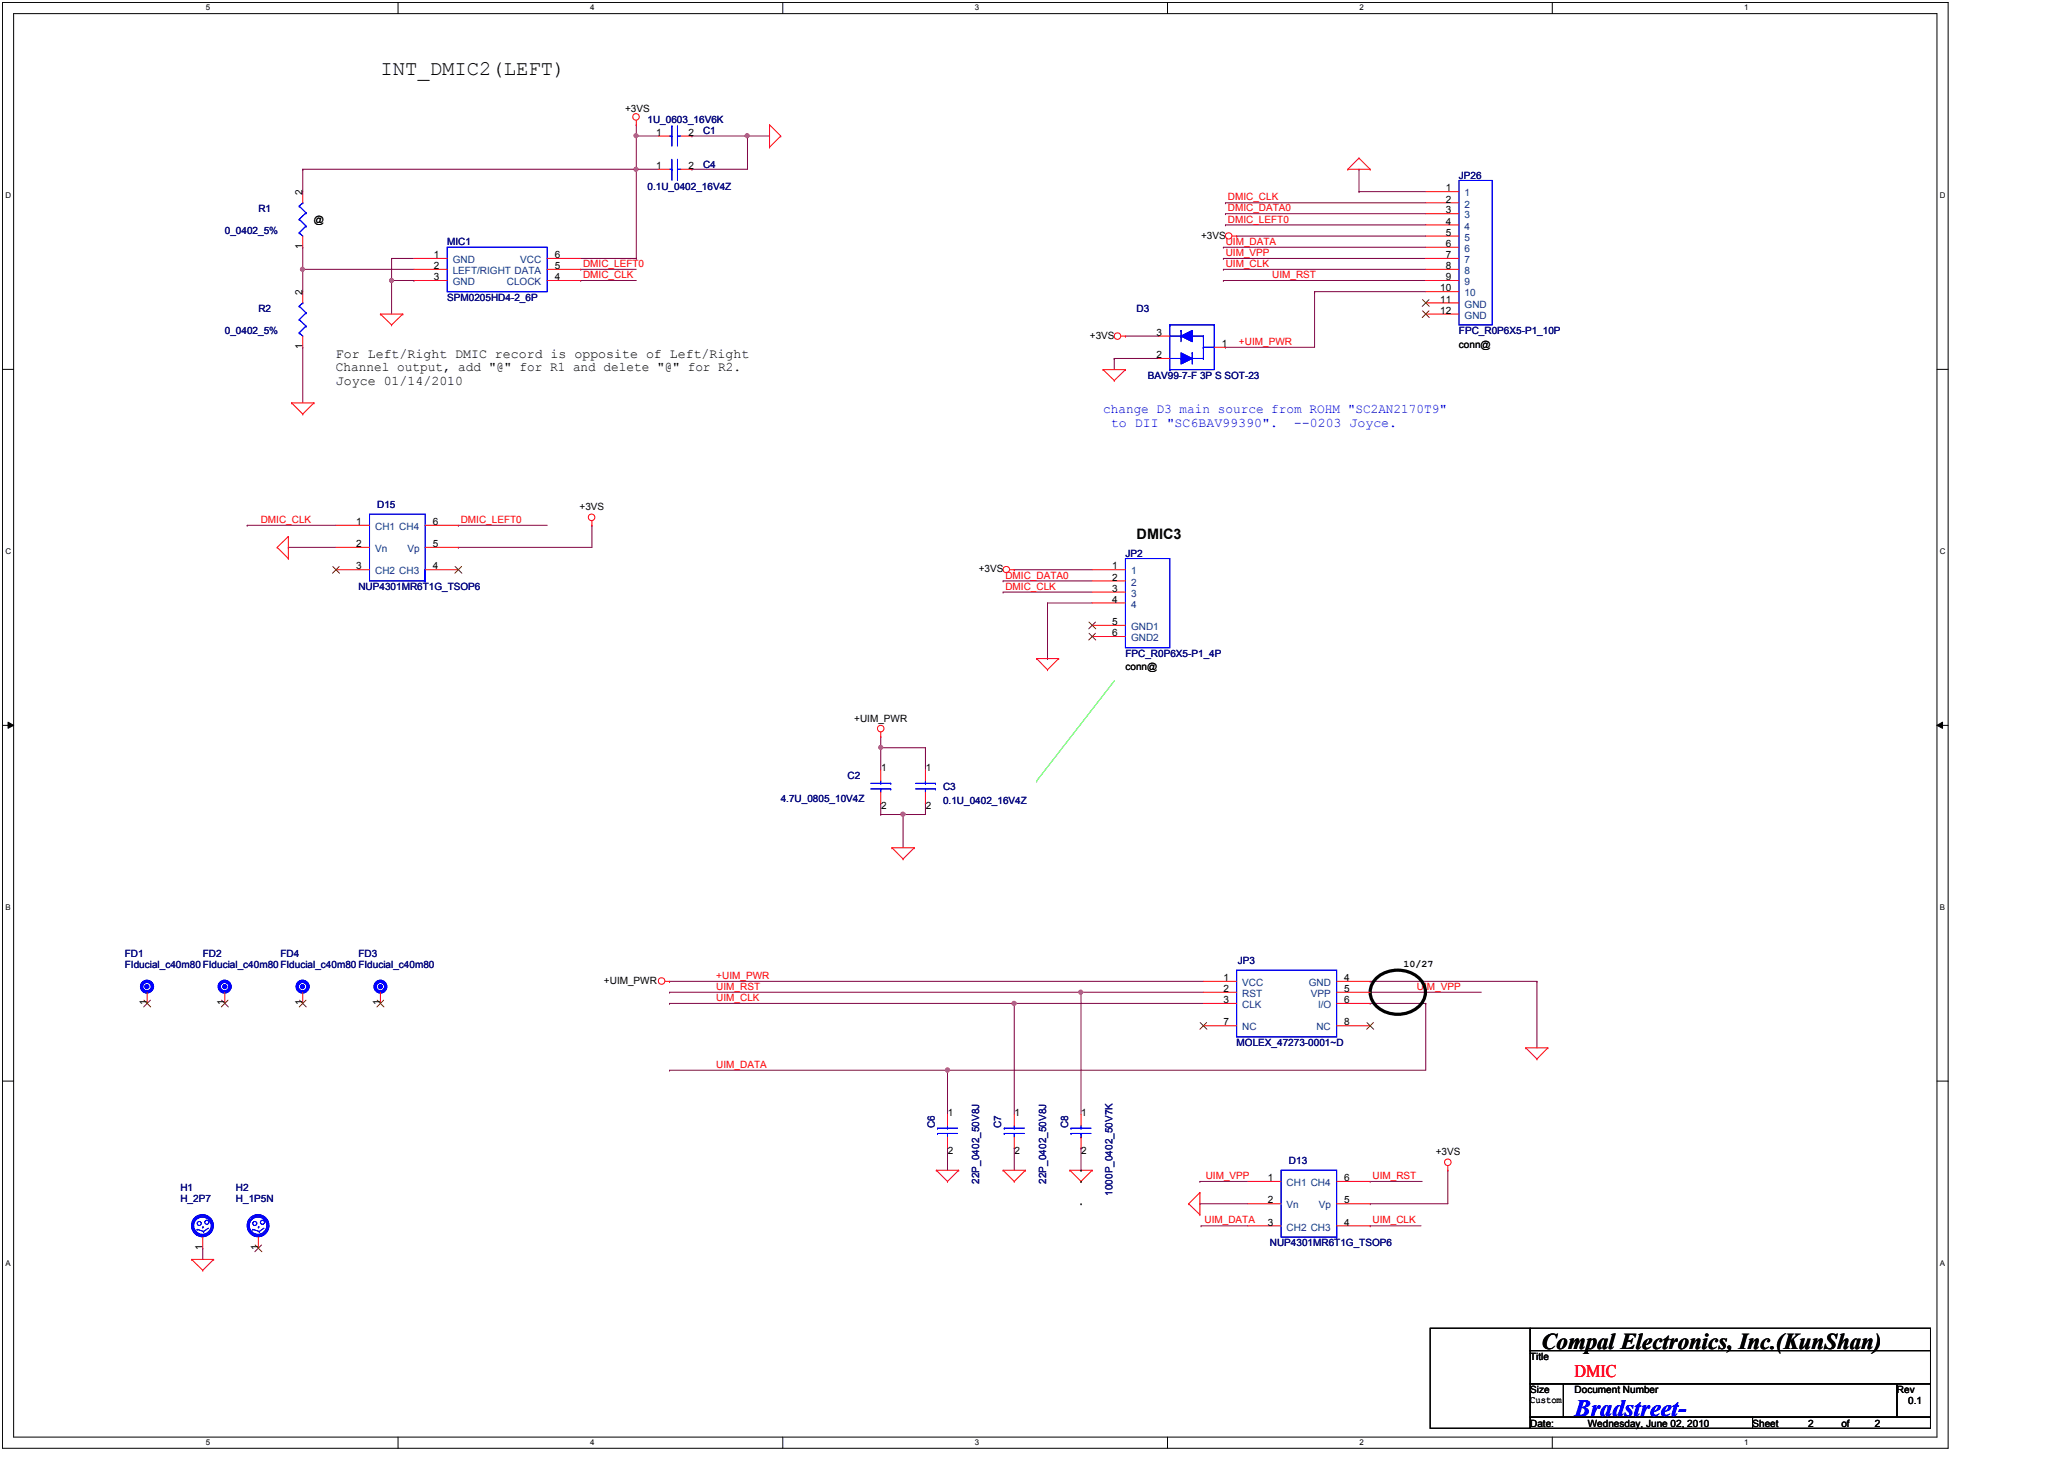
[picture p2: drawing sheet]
<svg xmlns="http://www.w3.org/2000/svg" width="297mm" height="210mm" viewBox="0 0 297 210" stroke-linecap="round" stroke-linejoin="round" font-family="sans-serif">
<path d="M.4 .4h280v208h-280zM2 2h276.8v204.8h-276.8z" fill="none" stroke="#000" stroke-width=".14"/>
<g fill="#fff">
<path d="M29.6 .5h.6v1.2h-.6z"/>
<path d="M29.6 206.9h.6v1.2h-.6z"/>
</g>
<path d="M57.3 .4v1.6M57.3 206.8v1.6" fill="none" stroke="#000" stroke-width=".14"/>
<g fill="#fff">
<path d="M84.9 .5h.6v1.2h-.6z"/>
<path d="M84.9 206.9h.6v1.2h-.6z"/>
</g>
<path d="M112.7 .4v1.6M112.7 206.8v1.6" fill="none" stroke="#000" stroke-width=".14"/>
<g fill="#fff">
<path d="M140.3 .5h.6v1.2h-.6z"/>
<path d="M140.3 206.9h.6v1.2h-.6z"/>
</g>
<path d="M168 .4v1.6M168 206.8v1.6" fill="none" stroke="#000" stroke-width=".14"/>
<g fill="#fff">
<path d="M195.7 .5h.6v1.2h-.6z"/>
<path d="M195.7 206.9h.6v1.2h-.6z"/>
</g>
<path d="M223.4 .4v1.6M223.4 206.8v1.6" fill="none" stroke="#000" stroke-width=".14"/>
<g fill="#fff">
<path d="M251 .5h.6v1.2h-.6z"/>
<path d="M251 206.9h.6v1.2h-.6z"/>
<path d="M.8 27.5h.7v1.2h-.7z"/>
<path d="M279.2 27.5h.7v1.2h-.7z"/>
<path d="M.8 78.7h.7v1.2h-.7z"/>
<path d="M279.2 78.7h.7v1.2h-.7z"/>
</g>
<path d="M.4 53.1h1.6M278.8 53.1h1.6" fill="none" stroke="#000" stroke-width=".14"/>
<g fill="#fff">
<path d="M.8 129.9h.7v1.2h-.7z"/>
<path d="M279.2 129.9h.7v1.2h-.7z"/>
</g>
<path d="M.4 104.4h1.6M1.2 103.9l.8 .5-.8 .4zM278.8 104.4l.8-.5v.9zM278.8 104.4h1.6" fill="none" stroke="#000" stroke-width=".14"/>
<path d="M1.2 103.9l.8 .5-.8 .4zM278.8 104.4l.8-.5v.9z" fill="#000"/>
<g fill="#fff">
<path d="M.8 181.1h.7v1.2h-.7z"/>
<path d="M279.2 181.1h.7v1.2h-.7z"/>
</g>
<path d="M.4 155.5h1.6M278.8 155.5h1.6" fill="none" stroke="#000" stroke-width=".14"/>
<path d="M56.4 40.4h.1M56.4 40.4v4.8" fill="none" stroke="#800040" stroke-width=".14"/>
<circle cx="56.4" cy="40.3" r=".3" fill="#f0f"/>
<circle cx="56.4" cy="40.3" r=".3" fill="none" stroke="#f0f" stroke-width=".14"/>
<path d="M56.4 37.2h.1M56.4 37.2h3.2M83.6 38.7h.1M83.6 37.2h8M83.6 38.7h8M91.6 37.2h.1M91.6 24.4h.1M91.6 24.4v12.8M83.6 40.4h.1M83.6 40.4h8" fill="none" stroke="#800040" stroke-width=".14"/>
<circle cx="91.5" cy="24.3" r=".3" fill="#f0f"/>
<circle cx="91.5" cy="24.3" r=".3" fill="none" stroke="#f0f" stroke-width=".14"/>
<path d="M107.6 19.6h.1M107.6 19.6h3.1" fill="none" stroke="#800040" stroke-width=".14"/>
<circle cx="107.5" cy="19.5" r=".3" fill="#f0f"/>
<circle cx="107.5" cy="19.5" r=".3" fill="none" stroke="#f0f" stroke-width=".14"/>
<path d="M43.6 38.7h.1M43.6 38.7h16" fill="none" stroke="#800040" stroke-width=".14"/>
<circle cx="43.5" cy="38.7" r=".3" fill="#f0f"/>
<circle cx="43.5" cy="38.7" r=".3" fill="none" stroke="#f0f" stroke-width=".14"/>
<path d="M91.6 19.6h.1M91.6 19.6v4.8h-48M99.6 19.6h.1M99.6 19.6h8M107.6 19.6h.1M107.6 19.6v4.8h-8M43.6 24.4h.1M99.6 24.4h.1" fill="none" stroke="#800040" stroke-width=".14"/>
<circle cx="91.5" cy="19.5" r=".3" fill="#f0f"/>
<circle cx="91.5" cy="19.5" r=".3" fill="none" stroke="#f0f" stroke-width=".14"/>
<g fill="none" stroke="#800040" stroke-width=".14">
<path d="M91.6 19.6h.1M91.6 18h.1M91.6 19.6h3.1M91.6 18v1.6M91.6 24.4h.1M91.6 24.4h3.1M144.4 83.6h.1M144.4 85.2h.1M144.4 83.6h12.8M144.4 85.2h12.8M155.6 142.8h.1M155.6 142.8h17.6"/>
<path d="M146 165.2h.1M146 165.2v3.2"/>
</g>
<circle cx="155.5" cy="142.7" r=".3" fill="#f0f"/>
<circle cx="155.5" cy="142.7" r=".3" fill="none" stroke="#f0f" stroke-width=".14"/>
<path d="M146 144.4h.1M146 144.4h27.2" fill="none" stroke="#800040" stroke-width=".14"/>
<circle cx="146" cy="144.4" r=".31" fill="#f0f"/>
<circle cx="146" cy="144.4" r=".31" fill="none" stroke="#f0f" stroke-width=".14"/>
<g fill="none" stroke="#800040" stroke-width=".14">
<path d="M96.4 141.2h.1M96.4 142.8h.1M96.4 144.4h.1M96.4 154h.1M96.4 141.2h76.8M96.4 142.8h59.2M96.4 144.4h49.6M96.4 154h40M136.4 154h.1M136.4 154v6.4M146 144.4h.1M146 144.4v16"/>
<path d="M155.6 142.8h.1M155.6 142.8v17.6M136.4 165.2h.1M136.4 165.2v3.2M155.6 165.2h.1M155.6 165.2v3.2"/>
</g>
<circle cx="136.3" cy="153.9" r=".31" fill="#f0f"/>
<circle cx="136.3" cy="153.9" r=".31" fill="none" stroke="#f0f" stroke-width=".14"/>
<g fill="none" stroke="#800040" stroke-width=".14">
<path d="M126.7 107.6h.1M126.7 115.6h.1M126.7 107.6v3.1M126.7 115.6v1.6M126.7 107.6h6.5M130 117.2h.1M130 117.2v4.8M133.2 107.6h.1M133.2 115.6h.1M133.2 107.6v3.1M133.2 115.6v1.6M136.4 154h.1"/>
<path d="M197.2 144.4h.1M197.2 141.2h.1M197.2 142.8h.1M197.2 144.4h8M197.2 141.2h24M197.2 142.8h16M205.2 144.4h.1M205.2 144.4v9.6h-68.8M221.2 141.2h.1M221.2 141.2v9.6"/>
</g>
<circle cx="126.8" cy="107.5" r=".3" fill="#f0f"/>
<circle cx="126.8" cy="107.5" r=".3" fill="none" stroke="#f0f" stroke-width=".14"/>
<path d="M130 117.2h.1M130 117.2h3.2" fill="none" stroke="#800040" stroke-width=".14"/>
<circle cx="130" cy="117.1" r=".31" fill="#f0f"/>
<circle cx="130" cy="117.1" r=".31" fill="none" stroke="#f0f" stroke-width=".14"/>
<g fill="none" stroke="#800040" stroke-width=".14">
<path d="M43.6 24.4h.1M43.6 35.6h.1M43.6 38.7h.1M43.6 24.4v3.2M43.6 35.6v6.4M56.4 37.2v3.2M176.1 38.7h.1M176.1 37.2h.1M176.1 35.6h.1M176.1 38.7h29.1M176.1 37.2h29.1M176.1 35.6h29.1"/>
<path d="M176.4 30.7h.1M176.4 29.2h.1M176.4 32.4h.1M176.4 30.7h28.8M176.4 29.2h28.8M176.4 32.4h28.8M178 34h.1M178 34h27.2M195.6 27.6h.1M195.6 24.4h.1M195.6 27.6h9.6M195.6 24.4v3.2"/>
<path d="M43.6 50h.1M43.6 50v8M56.4 40.4h.1M56.4 40.4h3.2M59.6 40.4h.1M160.4 51.6h.1M160.4 51.6h6.4M160.4 51.6v1.6M162 48.4h.1M162 48.4h4.8M176.1 40.4h.1M176.1 40.4h29.1"/>
<path d="M176.4 50h.1M189.2 42h.1M189.2 42v8h-12.8M189.2 42h16M35.6 75.6h.1M35.6 75.6h12.8M41.5 78.7h.1M41.5 78.7h6.9M66 78.7h.1M66 75.6h.1M66 75.6h12.7M85.2 75.6h.1"/>
<path d="M85.2 75.6v3.1h-19.2M146 82h.1M146 82h11.2M150.8 86.7h.1M150.8 94.7h.1M150.8 86.7h6.4M150.8 86.7v8M126.7 117.2h.1M126.7 106h.1M126.7 117.2h3.3M126.7 106v1.6M29.2 179.6h.1"/>
<path d="M29.2 179.6v1.6M172.7 173.2h.1M172.7 170h.1M172.7 173.2h6.9M172.7 170h6.9M172.8 176.4h.1M172.8 176.4h6.8M197.2 176.4h.1M197.2 170h.1M197.2 173.2h.1M197.2 176.4h7.3M197.2 170h7.5"/>
<path d="M208.4 168.4h.1M208.4 168.4v4.8h-11.2"/>
</g>
<g fill="none" stroke="#f00" stroke-width=".14">
<path d="M91.6 18h.1M91.6 17.3v.7M110.7 18h.1M110.7 18v3.2M110.7 18l1.7 1.6M112.4 19.6h.1M112.4 19.6l-1.7 1.6M110.7 21.2h.1M177.3 34h.7M178 34h.1M194 24.4h.1M194 24.4h3.2"/>
<path d="M195.6 22.7h.1M195.6 22.7l1.6 1.7M195.6 22.7l-1.6 1.7M197.2 24.4h.1M42 58h.1M42 58h3.2M42 58l1.6 1.6M43.6 59.6h.1M45.2 58h.1M45.2 58l-1.6 1.6M54.7 45.2h.1M54.7 45.2h3.3"/>
<path d="M54.7 45.2l1.7 1.5M56.4 46.7h.1M58 45.2h.1M58 45.2l-1.6 1.5M158.8 53.2h.1M158.8 53.2h3.2M158.8 53.2l1.6 1.5M160.4 54.7h.1M161.3 48.4h.7M162 48.4h.1M162 53.2h.1M162 53.2l-1.6 1.5"/>
<path d="M39.9 78.7h.1M39.9 78.7l1.6 1.7M41.5 77.2h.1M41.5 77.2v3.2M41.5 77.2l-1.6 1.5M85.2 75.6h.1M85.2 74.9v.7M41.5 80.4h.1M145.3 82h.7M146 82h.1M149.2 94.7h.1M149.2 94.7h3.2"/>
<path d="M149.2 94.7l1.6 1.7M150.8 96.4h.1M152.4 94.7h.1M152.4 94.7l-1.6 1.7M126.7 106h.1M126.7 105.3v.7M128.4 122h.1M128.4 122h3.2M128.4 122l1.6 1.6M130 123.6h.1M131.6 122h.1M131.6 122l-1.6 1.6"/>
<path d="M95.7 141.2h.7M96.4 141.2h.1M219.6 150.8h.1M219.6 150.8h3.2M219.6 150.8l1.6 1.6M221.2 152.4h.1M222.8 150.8h.1M222.8 150.8l-1.6 1.6M134.7 168.4h.1M134.7 168.4h3.3M134.7 168.4l1.7 1.6M136.4 170h.1"/>
<path d="M138 168.4h.1M138 168.4l-1.6 1.6M144.4 168.4h.1M144.4 168.4h3.2M144.4 168.4l1.6 1.6M146 170h.1M147.6 168.4h.1M147.6 168.4l-1.6 1.6M154 168.4h.1M154 168.4h3.2M154 168.4l1.6 1.6M155.6 170h.1"/>
<path d="M157.2 168.4h.1M157.2 168.4l-1.6 1.6M171.1 173.2h.1M171.1 173.2l1.6 1.6M172.7 174.8h.1M172.7 171.6h.1M172.7 171.6v3.2M172.7 171.6l-1.6 1.6M208.4 168.4h.1M208.4 167.7v.7M27.6 181.2h.1M27.6 181.2h3.1"/>
<path d="M27.6 181.2l1.6 1.6M29.2 182.8h.1M30.7 181.2h.1M30.7 181.2l-1.5 1.6"/>
<circle cx="91.5" cy="16.8" r=".47"/>
<circle cx="176.8" cy="33.9" r=".46"/>
<circle cx="160.8" cy="48.4" r=".47"/>
<circle cx="85.1" cy="74.4" r=".47"/>
<circle cx="144.8" cy="81.9" r=".46"/>
<circle cx="126.7" cy="104.8" r=".47"/>
<circle cx="95.2" cy="141.1" r=".47"/>
<circle cx="208.4" cy="167.2" r=".47"/>
</g>
<path d="M155.6 163.6h.1M155.6 168.4h.1M155.6 173.2h.1M155.6 170h.1M205.8 191.1h14.4v14.4h-14.4zM220.2 191.1h57.6v3.2h-57.6zM220.2 194.3h57.6v4.8h-57.6zM220.2 199.1h4.8v4.8h-4.8zM225 199.1h48v4.8h-48zM273 199.1h4.8v4.8h-4.8zM220.2 203.9h32v1.6h-32zM252.2 203.9h25.6v1.6h-25.6z" fill="none" stroke="#000" stroke-width=".14"/>
<path d="M160.4 98l-11.2 14.4M149.2 112.4h.1" fill="none" stroke="#0f0" stroke-width=".14"/>
<path d="M197.9 141a4.5 4.5 0 0 1 6.9 .5 2.81 2.81 0 0 1-1.4 3.9 4.5 4.5 0 0 1-5.9-1.4 2.64 2.64 0 0 1 .4-3z" fill="none" stroke="#000" stroke-width=".47"/>
<circle cx="32.3" cy="141.9" r=".77" fill="none" stroke="#00f" stroke-width=".47"/>
<circle cx="32.4" cy="141.9" r=".3" fill="#00f"/>
<circle cx="32.4" cy="141.9" r=".3" fill="none" stroke="#00f" stroke-width=".14"/>
<circle cx="32.3" cy="141.9" r=".77" fill="none" stroke="#00f" stroke-width=".47"/>
<circle cx="32.4" cy="141.9" r=".3" fill="#00f"/>
<g fill="none" stroke="#00f" stroke-width=".14">
<path d="M96.4 24.4h.3M96.7 24.4h.1M96.7 25.8h.1M96.7 22.9v2.9M97.5 25.8h.1M97.5 24.4h.1M97.5 24.4h.5M97.5 22.9v2.9M53.2 74h8v9.6h-8zM61.2 83.6h.1M61.2 82v1.6M162 80.4h6.4v12.8h-6.4z"/>
<path d="M125.3 113.5h2.9M125.3 112.7h2.9M126.7 112.7h.1M126.7 113.5h.1M126.7 112.4v.3M126.7 113.5v.5M128.2 113.5h.1M128.2 112.7h.1M131.7 113.5h2.9M131.7 112.7h2.9M133.2 112.7h.1M133.2 113.5h.1"/>
<path d="M133.2 112.4v.3M133.2 113.5v.5M134.6 113.5h.1M134.6 112.7h.1M178 139.6h14.4v9.6h-14.4zM36.4 176.9h.1M36.4 176.9l.9 .3M37.2 176.5h.1M37.3 177.2h.1M38 176.7l-.7 .5M154.1 163.1h.1M154.1 162.3h.1"/>
<path d="M154.1 163.1h2.9M154.1 162.3h2.9M155.6 162.3h.1M155.6 163.1h.1M155.6 162v.3M155.6 163.1v.5"/>
<circle cx="32.4" cy="141.9" r=".3"/>
<circle cx="36.7" cy="176" r=".3"/>
<circle cx="37.1" cy="176.3" r="1.58"/>
<circle cx="37.1" cy="176.3" r="1.26"/>
<circle cx="37.2" cy="176.3" r="1.43"/>
<circle cx="37.8" cy="175.8" r=".3"/>
</g>
<g fill="none" stroke="#f00" stroke-width=".14">
<path d="M94.7 24.4h1.7M98 24.4h1.6M48.4 75.6h4.8M48.4 78.7h4.8M61.2 75.6h4.8M61.2 78.7h4.8M48.4 82h4.8M61.2 82h4.8M157.2 82h4.8M157.2 83.6h4.8M157.2 85.2h4.8M157.2 86.7h4.8"/>
<path d="M157.2 90h4.8M157.2 91.6h4.8M126.7 110.7v1.7M126.7 114v1.6M133.2 110.7v1.7M133.2 114v1.6M32.4 142.8v1.6M173.2 141.2h4.8M173.2 142.8h4.8M173.2 144.4h4.8M173.2 147.6h4.8M192.4 141.2h4.8"/>
<path d="M192.4 142.8h4.8M192.4 144.4h4.8M192.4 147.6h4.8M37.2 178v1.6M155.6 160.4v1.6M155.6 163.6v1.6"/>
</g>
<g fill="none" stroke="#804000" stroke-width=".14">
<path d="M47.9 81.5l1 1M48.8 81.5l-1 1M65.5 81.5l1 1M66.4 81.5l-.9 1M156.7 89.5l1 1M156.7 91.1l1 1M157.7 89.5l-1 1M157.7 91.1l-1 1M31.9 143.9l1 1M32.8 143.9l-1 1M172.7 147.1l1 1M173.7 147.1l-1 1"/>
<path d="M196.7 147.1l1 1M197.7 147.1l-1 1M36.7 179.1l1 1M37.6 179.1l-.9 1"/>
</g>
<path d="M170 50.8l1.6 .8-1.6 .8z" fill="#00f"/>
<g fill="none" stroke="#00f" stroke-width=".14">
<path d="M168.4 53.2h.1M168.4 46.7h.1M168.4 46.7h6.4M168.4 46.7v6.5M168.4 51.6h1.6M168.4 48.4h1.6M170 50.8l1.6 .8-1.6 .8zM170 51.6h.1M170 48.4h.1M171.6 51.6h1.6M173.2 50h.1M173.2 51.6h.1"/>
<path d="M173.2 50h1.6M173.2 50v1.6M174.8 46.7h.1M174.8 46.7v6.5h-6.4"/>
</g>
<path d="M170 48.4l1.6-.8v1.6z" fill="#00f"/>
<path d="M170 48.4l1.6-.8v1.6zM170 47.6h.1M170 47.6v1.6M171.6 50.8h.1M171.6 48.4h1.6M171.6 50.8v1.6M173.2 48.4h.1M173.2 48.4v1.6" fill="none" stroke="#00f" stroke-width=".14"/>
<path d="M170 50.8l1.6 .8-1.6 .8z" fill="#00f"/>
<g fill="none" stroke="#00f" stroke-width=".14">
<path d="M168.4 53.2h.1M168.4 46.7h.1M168.4 46.7h6.4M168.4 46.7v6.5M168.4 51.6h1.6M168.4 48.4h1.6M170 50.8l1.6 .8-1.6 .8zM170 51.6h.1M170 48.4h.1M171.6 51.6h1.6M173.2 50h.1M173.2 51.6h.1"/>
<path d="M173.2 50h1.6M173.2 50v1.6M174.8 46.7h.1M174.8 46.7v6.5h-6.4"/>
</g>
<path d="M170 48.4l1.6-.8v1.6z" fill="#00f"/>
<path d="M170 48.4l1.6-.8v1.6zM170 47.6h.1M170 47.6v1.6M171.6 50.8h.1M171.6 48.4h1.6M171.6 50.8v1.6M173.2 48.4h.1M173.2 48.4v1.6" fill="none" stroke="#00f" stroke-width=".14"/>
<path d="M166.8 51.6h1.6M166.8 48.4h1.6M174.8 50h1.6" fill="none" stroke="#f00" stroke-width=".14"/>
<circle cx="54.8" cy="141.9" r=".76" fill="none" stroke="#00f" stroke-width=".47"/>
<circle cx="54.7" cy="141.9" r=".3" fill="#00f"/>
<circle cx="54.7" cy="141.9" r=".3" fill="none" stroke="#00f" stroke-width=".14"/>
<circle cx="54.8" cy="141.9" r=".76" fill="none" stroke="#00f" stroke-width=".47"/>
<circle cx="54.7" cy="141.9" r=".3" fill="#00f"/>
<g fill="none" stroke="#00f" stroke-width=".14">
<path d="M96.4 19.6h.3M96.7 19.6h.1M96.7 18.1h.1M96.7 18.1v2.9M97.5 18.1h.1M97.5 19.6h.1M97.5 19.6h.5M97.5 18.1v2.9M43.1 33.5h.1M43.1 31.6h.1M43.1 29.6h.1M43.1 33.5l.5 .5"/>
<path d="M43.1 31.6l.9 .9M43.1 29.6l.9 1M43.6 29.2h.1M43.6 29.2l-.5 .4M44 32.5h.1M44 30.6h.1M44 32.5l-.9 1M44 30.6l-.9 1M28.4 176.9h.1M28.4 176.9l.9 .3M29.2 176.5h.1M29.3 177.2h.1"/>
<path d="M30 176.7l-.7 .5M184.4 168.4h8v9.6h-8zM192.4 178h.1M192.4 176.4v1.6"/>
<circle cx="54.7" cy="141.9" r=".3"/>
<circle cx="28.7" cy="176" r=".3"/>
<circle cx="29.1" cy="176.3" r="1.58"/>
<circle cx="29.1" cy="176.3" r="1.26"/>
<circle cx="29.2" cy="176.3" r="1.43"/>
<circle cx="29.8" cy="175.8" r=".3"/>
</g>
<path d="M94.7 19.6h1.7M98 19.6h1.6M43.6 27.6v1.6M43.6 34v1.6M54.7 142.8v1.6M29.2 178v1.6M179.6 170h4.8M179.6 173.2h4.8M179.6 176.4h4.8M192.4 170h4.8M192.4 173.2h4.8M192.4 176.4h4.8" fill="none" stroke="#f00" stroke-width=".14"/>
<path d="M54.3 143.9l1 1M55.2 143.9l-1 1" fill="none" stroke="#804000" stroke-width=".14"/>
<circle cx="21.2" cy="141.9" r=".77" fill="none" stroke="#00f" stroke-width=".47"/>
<circle cx="21.1" cy="141.9" r=".3" fill="#00f"/>
<circle cx="21.1" cy="141.9" r=".3" fill="none" stroke="#00f" stroke-width=".14"/>
<circle cx="21.2" cy="141.9" r=".77" fill="none" stroke="#00f" stroke-width=".47"/>
<circle cx="21.1" cy="141.9" r=".3" fill="#00f"/>
<g fill="none" stroke="#00f" stroke-width=".14">
<path d="M210 26h4.8v20.7h-4.8zM43.1 47.9h.1M43.1 46h.1M43.1 44h.1M43.1 47.9l.5 .5M43.1 46l.9 .9M43.1 44l.9 1M43.6 43.6h.1M43.6 43.6l-.5 .4M44 46.9h.1M44 45h.1M44 46.9l-.9 1"/>
<path d="M44 45l-.9 1M134.9 163.1h.1M134.9 162.3h.1M134.9 163.1h2.9M134.9 162.3h2.9M136.4 162.3h.1M136.4 163.1h.1M136.4 162v.3M136.4 163.1v.5"/>
<circle cx="21.1" cy="141.9" r=".3"/>
</g>
<g fill="none" stroke="#f00" stroke-width=".14">
<path d="M205.2 27.6h4.8M205.2 29.2h4.8M205.2 30.7h4.8M205.2 32.4h4.8M205.2 34h4.8M205.2 35.6h4.8M205.2 37.2h4.8M205.2 38.7h4.8M43.6 42v1.6M43.6 48.4v1.6M205.2 40.4h4.8M205.2 42h4.8"/>
<path d="M205.2 43.6h4.8M205.2 45.2h4.8M21.2 142.8v1.6M136.4 160.4v1.6M136.4 163.6v1.6"/>
</g>
<path d="M204.7 43.1l1 1M204.7 44.7l1 1M205.7 43.1l-1 1M205.7 44.7l-1 1M20.7 143.9l1 1M21.6 143.9l-.9 1" fill="none" stroke="#804000" stroke-width=".14"/>
<circle cx="43.6" cy="141.9" r=".77" fill="none" stroke="#00f" stroke-width=".47"/>
<circle cx="43.5" cy="141.9" r=".3" fill="#00f"/>
<circle cx="43.5" cy="141.9" r=".3" fill="none" stroke="#00f" stroke-width=".14"/>
<circle cx="43.6" cy="141.9" r=".77" fill="none" stroke="#00f" stroke-width=".47"/>
<circle cx="43.5" cy="141.9" r=".3" fill="#00f"/>
<g fill="none" stroke="#00f" stroke-width=".14">
<path d="M64.4 35.6h14.3v6.4h-14.3zM144.5 163.1h.1M144.5 162.3h.1M144.5 163.1h2.9M144.5 162.3h2.9M146 162.3h.1M146 163.1h.1M146 162v.3M146 163.1v.5"/>
<circle cx="43.5" cy="141.9" r=".3"/>
</g>
<path d="M59.6 38.7h4.8M59.6 37.2h4.8M78.7 38.7h4.9M78.7 37.2h4.9M59.6 40.4h4.8M78.7 40.4h4.9M43.6 142.8v1.6M146 160.4v1.6M146 163.6v1.6" fill="none" stroke="#f00" stroke-width=".14"/>
<path d="M43.1 143.9l1 1M44 143.9l-.9 1" fill="none" stroke="#804000" stroke-width=".14"/>
<circle cx="56.4" cy="40.3" r=".3" fill="#f0f"/>
<circle cx="56.4" cy="40.3" r=".3" fill="none" stroke="#f0f" stroke-width=".14"/>
<circle cx="91.5" cy="24.3" r=".3" fill="#f0f"/>
<circle cx="91.5" cy="24.3" r=".3" fill="none" stroke="#f0f" stroke-width=".14"/>
<circle cx="107.5" cy="19.5" r=".3" fill="#f0f"/>
<circle cx="107.5" cy="19.5" r=".3" fill="none" stroke="#f0f" stroke-width=".14"/>
<circle cx="43.5" cy="38.7" r=".3" fill="#f0f"/>
<circle cx="43.5" cy="38.7" r=".3" fill="none" stroke="#f0f" stroke-width=".14"/>
<circle cx="91.5" cy="19.5" r=".3" fill="#f0f"/>
<circle cx="91.5" cy="19.5" r=".3" fill="none" stroke="#f0f" stroke-width=".14"/>
<circle cx="155.5" cy="142.7" r=".3" fill="#f0f"/>
<circle cx="155.5" cy="142.7" r=".3" fill="none" stroke="#f0f" stroke-width=".14"/>
<circle cx="146" cy="144.4" r=".31" fill="#f0f"/>
<circle cx="146" cy="144.4" r=".31" fill="none" stroke="#f0f" stroke-width=".14"/>
<circle cx="136.3" cy="153.9" r=".31" fill="#f0f"/>
<circle cx="136.3" cy="153.9" r=".31" fill="none" stroke="#f0f" stroke-width=".14"/>
<circle cx="126.8" cy="107.5" r=".3" fill="#f0f"/>
<circle cx="126.8" cy="107.5" r=".3" fill="none" stroke="#f0f" stroke-width=".14"/>
<circle cx="130" cy="117.1" r=".31" fill="#f0f"/>
<circle cx="130" cy="117.1" r=".31" fill="none" stroke="#f0f" stroke-width=".14"/>
<text font-size="3.3" x="221.8" y="194">Compal Electronics, Inc.(KunShan)</text>
<text font-size="3.3" fill="#00f" x="226.6" y="203.7">Bradstreet-</text>
<text font-size="3" x="54.7" y="10.8">INT_DMIC2(LEFT)</text>
<text font-size="2.5" fill="#f00" x="226.6" y="198.2">DMIC</text>
<text font-size="2.1" x="163.6" y="77.5">DMIC3</text>
<g font-size="1.9">
<text x="48.4" y="51.4">For Left/Right DMIC record is opposite of Left/Right</text>
<text x="48.4" y="53.4">Channel output, add &quot;@&quot; for R1 and delete &quot;@&quot; for R2.</text>
<text x="48.4" y="55.4">Joyce 01/14/2010</text>
</g>
<g font-size="1.9" fill="#00f">
<text x="158.8" y="59.4">change D3 main source from ROHM &quot;SC2AN2170T9&quot;</text>
<text x="159.9" y="61.4">to DII &quot;SC6BAV99390&quot;.</text>
<text x="186.2" y="61.4">--0203 Joyce.</text>
</g>
<g font-size="1.4">
<text x="90" y="16.1">+3VS</text>
<text x="94.5" y="19.5">1</text>
<text x="99.1" y="19.5">2</text>
<text x="43.5" y="28.1" transform="rotate(-90 43.5 28.1)">2</text>
<text x="94.5" y="24.3">1</text>
<text x="99.1" y="24.3">2</text>
<text x="208.1" y="27.5">1</text>
<text x="208.1" y="29.1">2</text>
<text x="43.5" y="35.9" transform="rotate(-90 43.5 35.9)">1</text>
<text x="45.2" y="32.1">@</text>
<text x="172.8" y="34.3">+3VS</text>
<text x="208.1" y="30.7">3</text>
<text x="208.1" y="32.3">4</text>
<text x="208.1" y="33.9">5</text>
<text x="208.1" y="35.5">6</text>
<text x="62.5" y="38.7">2</text>
<text x="62.5" y="40.3">3</text>
<text x="62.5" y="37.1">1</text>
<text x="79.8" y="37.1">6</text>
<text x="79.8" y="38.7">5</text>
<text x="79.8" y="40.3">4</text>
<text x="207.3" y="41.9">10</text>
<text x="208.1" y="37.1">7</text>
<text x="208.1" y="38.7">8</text>
<text x="208.1" y="40.3">9</text>
<text x="43.5" y="42.5" transform="rotate(-90 43.5 42.5)">2</text>
<text x="207.3" y="43.5">11</text>
<text x="207.3" y="45.1">12</text>
<text x="43.5" y="50.3" transform="rotate(-90 43.5 50.3)">1</text>
<text x="156.8" y="48.8">+3VS</text>
<text x="166.5" y="51.5">2</text>
<text x="166.5" y="48.3">3</text>
<text x="175.9" y="49.9">1</text>
<text x="210" y="50">conn@</text>
<text x="51.3" y="75.5">1</text>
<text x="62.3" y="75.5">6</text>
<text x="83.4" y="73.4">+3VS</text>
<text x="51.3" y="78.7">2</text>
<text x="51.3" y="81.9">3</text>
<text x="62.3" y="81.9">4</text>
<text x="62.3" y="78.7">5</text>
<text x="140.8" y="82.3">+3VS</text>
<text x="160.1" y="81.9">1</text>
<text x="160.1" y="83.5">2</text>
<text x="160.1" y="85.1">3</text>
<text x="160.1" y="86.7">4</text>
<text x="160.1" y="89.9">5</text>
<text x="160.1" y="91.5">6</text>
<text x="162" y="96.4">conn@</text>
<text x="122.9" y="103.8">+UIM_PWR</text>
<text x="126.8" y="111">1</text>
<text x="133.2" y="111">1</text>
<text x="126.8" y="116.4">2</text>
<text x="133.2" y="116.4">2</text>
<text x="86.9" y="141.6">+UIM_PWR</text>
<text x="176.1" y="141.1">1</text>
<text x="176.1" y="142.7">2</text>
<text x="193.5" y="141.1">4</text>
<text x="193.5" y="142.7">5</text>
<text x="202" y="139.1">10/27</text>
<text x="21.1" y="144.7" transform="rotate(-90 21.1 144.7)">1</text>
<text x="32.3" y="144.7" transform="rotate(-90 32.3 144.7)">1</text>
<text x="43.5" y="144.7" transform="rotate(-90 43.5 144.7)">1</text>
<text x="54.7" y="144.7" transform="rotate(-90 54.7 144.7)">1</text>
<text x="176.1" y="144.3">3</text>
<text x="176.1" y="147.5">7</text>
<text x="193.5" y="144.3">6</text>
<text x="193.5" y="147.5">8</text>
<text x="136.4" y="160.6">1</text>
<text x="146" y="160.6">1</text>
<text x="155.6" y="160.6">1</text>
<text x="136.4" y="166">2</text>
<text x="146" y="166">2</text>
<text x="155.6" y="166">2</text>
<text x="206.6" y="166.2">+3VS</text>
<text x="182.5" y="169.9">1</text>
<text x="182.5" y="173.1">2</text>
<text x="193.5" y="173.1">5</text>
<text x="193.5" y="169.9">6</text>
<text x="29.1" y="179.9" transform="rotate(-90 29.1 179.9)">1</text>
<text x="37.1" y="179.9" transform="rotate(-90 37.1 179.9)">1</text>
<text x="182.5" y="176.3">3</text>
<text x="193.5" y="176.3">4</text>
<text x="220.2" y="195.7">Title</text>
<text x="220.2" y="200.4">Size</text>
<text x="220.2" y="201.9">Custom</text>
<text x="226.6" y="200.4">Document Number</text>
<text x="273" y="200.4">Rev</text>
<text x="274.6" y="202.1">0.1</text>
<text x="220.2" y="205.2">Date:</text>
<text x="228.5" y="205.2">Wednesday, June 02, 2010</text>
<text x="252.2" y="205.2">Sheet</text>
<text x="260.2" y="205.2">2</text>
<text x="265" y="205.2">of</text>
<text x="269.8" y="205.2">2</text>
</g>
<g font-size="1.4" fill="#000080">
<text x="93.2" y="17.7">1U_0603_16V6K</text>
<text x="101.2" y="19.3">C1</text>
<text x="93.2" y="27.3">0.1U_0402_16V4Z</text>
<text x="101.2" y="24.1">C4</text>
<text x="210" y="25.7">JP26</text>
<text x="32.4" y="33.7">0_0402_5%</text>
<text x="37.2" y="30.5">R1</text>
<text x="64.4" y="35.3">MIC1</text>
<text x="37.2" y="44.9">R2</text>
<text x="64.4" y="43.3">SPM0205HD4-2_6P</text>
<text x="163.6" y="44.9">D3</text>
<text x="32.4" y="48.1">0_0402_5%</text>
<text x="210" y="48.1">FPC_R0P6X5-P1_10P</text>
<text x="165.2" y="54.5">BAV99-7-F 3P S SOT-23</text>
<text x="54.3" y="73.1">D15</text>
<text x="162" y="80.1">JP2</text>
<text x="51.6" y="84.9">NUP4301MR6T1G_TSOP6</text>
<text x="162" y="94.5">FPC_R0P6X5-P1_4P</text>
<text x="122" y="112.1">C2</text>
<text x="135.7" y="113.7">C3</text>
<text x="112.4" y="115.3">4.7U_0805_10V4Z</text>
<text x="135.7" y="115.7">0.1U_0402_16V4Z</text>
<text x="18" y="137.7">FD1</text>
<text x="29.2" y="137.7">FD2</text>
<text x="40.4" y="137.7">FD4</text>
<text x="51.6" y="137.7">FD3</text>
<text x="18" y="139.3">FIducial_c40m80 FIducial_c40m80FIducial_c40m80 FIducial_c40m80</text>
<text x="178.1" y="138.7">JP3</text>
<text x="178" y="150.5">MOLEX_47273-0001~D</text>
<text x="134.5" y="162.3" transform="rotate(-90 134.5 162.3)">C6</text>
<text x="144.1" y="162.3" transform="rotate(-90 144.1 162.3)">C7</text>
<text x="153.7" y="162.3" transform="rotate(-90 153.7 162.3)">C8</text>
<text x="185.5" y="167.5">D13</text>
<text x="26" y="171.3">H1</text>
<text x="26" y="172.9">H_2P7</text>
<text x="34" y="171.3">H2</text>
<text x="34" y="172.9">H_1P5N</text>
<text x="140.9" y="170.3" transform="rotate(-90 140.9 170.3)">22P_0402_50V8J</text>
<text x="150.5" y="170.3" transform="rotate(-90 150.5 170.3)">22P_0402_50V8J</text>
<text x="160.1" y="172" transform="rotate(-90 160.1 172)">1000P_0402_50V7K</text>
<text x="182.8" y="179.3">NUP4301MR6T1G_TSOP6</text>
</g>
<g font-size="1.4" fill="#f00">
<text x="176.7" y="28.8">DMIC_CLK</text>
<text x="176.4" y="35.2">UIM_DATA</text>
<text x="176.7" y="30.4">DMIC_DATA0</text>
<text x="176.7" y="32">DMIC_LEFT0</text>
<text x="83.9" y="38.4">DMIC_LEFT0</text>
<text x="83.9" y="40">DMIC_CLK</text>
<text x="176.4" y="38.4">UIM_CLK</text>
<text x="176.4" y="36.8">UIM_VPP</text>
<text x="183.1" y="40">UIM_RST</text>
<text x="178.3" y="49.6">+UIM_PWR</text>
<text x="37.5" y="75.2">DMIC_CLK</text>
<text x="66.3" y="75.2">DMIC_LEFT0</text>
<text x="144.7" y="83.2">DMIC_DATA0</text>
<text x="144.7" y="84.8">DMIC_CLK</text>
<text x="103.1" y="140.8">+UIM_PWR</text>
<text x="103.1" y="142.4">UIM_RST</text>
<text x="203.9" y="142.4">UIM_VPP</text>
<text x="103.1" y="144">UIM_CLK</text>
<text x="103.1" y="153.6">UIM_DATA</text>
<text x="173.5" y="169.6">UIM_VPP</text>
<text x="197.5" y="169.6">UIM_RST</text>
<text x="173.4" y="176">UIM_DATA</text>
<text x="197.5" y="176">UIM_CLK</text>
</g>
<g font-size="1.4" fill="#004080">
<text x="210.8" y="28.2">1</text>
<text x="210.8" y="29.9">2</text>
<text x="210.8" y="31.4">3</text>
<text x="210.8" y="33">4</text>
<text x="210.8" y="34.6">5</text>
<text x="65.2" y="39.4">LEFT/RIGHT DATA</text>
<text x="65.2" y="41">GND</text>
<text x="65.2" y="37.9">GND</text>
<text x="72.9" y="41">CLOCK</text>
<text x="74.9" y="37.9">VCC</text>
<text x="210.8" y="36.2">6</text>
<text x="210.8" y="37.9">7</text>
<text x="210.8" y="39.4">8</text>
<text x="210.8" y="41">9</text>
<text x="210.8" y="42.6">10</text>
<text x="210.8" y="44.2">GND</text>
<text x="210.8" y="45.9">GND</text>
<text x="54" y="76.3">CH1 CH4</text>
<text x="54" y="79.4">Vn</text>
<text x="54" y="82.6">CH2 CH3</text>
<text x="58.6" y="79.4">Vp</text>
<text x="162.8" y="82.6">1</text>
<text x="162.8" y="84.3">2</text>
<text x="162.8" y="85.9">3</text>
<text x="162.8" y="87.4">4</text>
<text x="162.8" y="90.6">GND1</text>
<text x="162.8" y="92.3">GND2</text>
<text x="178.8" y="141.9">VCC</text>
<text x="178.8" y="143.4">RST</text>
<text x="188.3" y="141.9">GND</text>
<text x="188.6" y="143.4">VPP</text>
<text x="178.8" y="145">CLK</text>
<text x="178.8" y="148.3">NC</text>
<text x="189.4" y="148.3">NC</text>
<text x="189.7" y="145">I/O</text>
<text x="185.2" y="170.6">CH1 CH4</text>
<text x="185.2" y="173.9">Vn</text>
<text x="189.8" y="173.9">Vp</text>
<text x="185.2" y="177">CH2 CH3</text>
</g>
<g font-size="1.1">
<text x="29.6" y="1.5">5</text>
<text x="84.9" y="1.5">4</text>
<text x="140.3" y="1.5">3</text>
<text x="195.7" y="1.5">2</text>
<text x="251" y="1.5">1</text>
<text x=".8" y="28.5">D</text>
<text x="279.2" y="28.5">D</text>
<text x=".8" y="79.7">C</text>
<text x="279.2" y="79.7">C</text>
<text x=".8" y="130.9">B</text>
<text x="279.2" y="130.9">B</text>
<text x=".8" y="182.1">A</text>
<text x="279.2" y="182.1">A</text>
<text x="29.6" y="207.9">5</text>
<text x="84.9" y="207.9">4</text>
<text x="140.3" y="207.9">3</text>
<text x="195.7" y="207.9">2</text>
<text x="251" y="207.9">1</text>
</g>
</svg>
